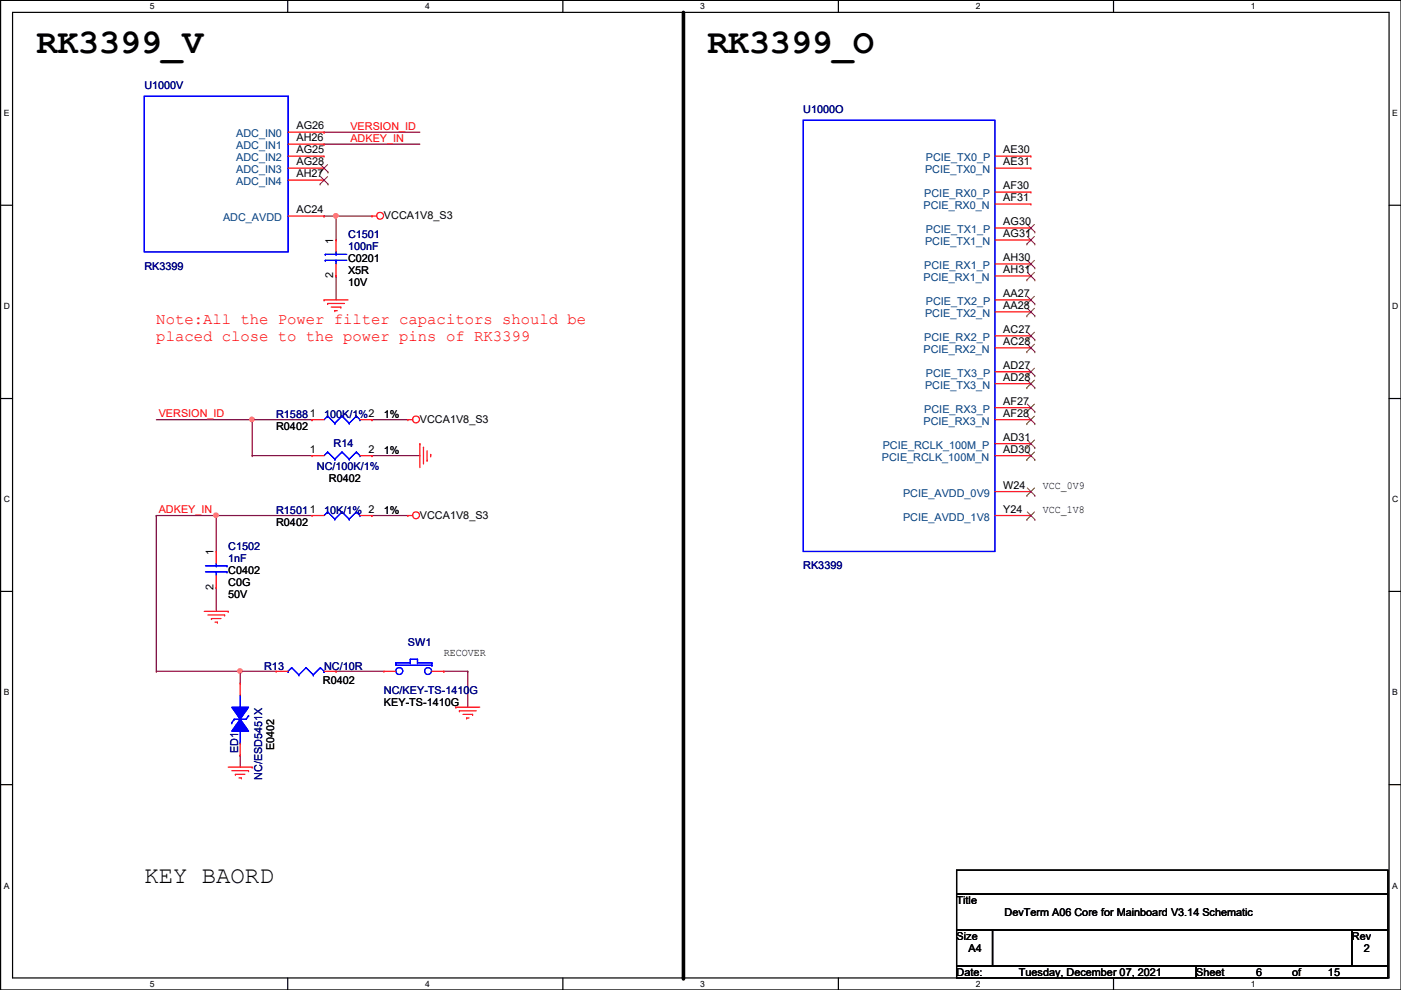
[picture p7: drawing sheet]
<svg xmlns="http://www.w3.org/2000/svg" width="297mm" height="210mm" viewBox="0 0 297 210" stroke-linecap="round" stroke-linejoin="round" font-family="sans-serif">
<path d="M.1 .1h296.9v209.8h-296.9zM2.7 2.6h291.8v204.7h-291.8z" fill="none" stroke="#000" stroke-width=".25"/>
<g fill="#fff">
<path d="M31.8 .3h1v2.1h-1z"/>
<path d="M31.8 207.6h1v2h-1z"/>
</g>
<path d="M61 .1v2.5M61 207.3v2.6" fill="none" stroke="#000" stroke-width=".25"/>
<g fill="#fff">
<path d="M90.1 .3h1v2.1h-1z"/>
<path d="M90.1 207.6h1v2h-1z"/>
</g>
<path d="M119.3 .1v2.5M119.3 207.3v2.6" fill="none" stroke="#000" stroke-width=".25"/>
<g fill="#fff">
<path d="M148.5 .3h1v2.1h-1z"/>
<path d="M148.5 207.6h1v2h-1z"/>
</g>
<path d="M177.8 .1v2.5M177.8 207.3v2.6" fill="none" stroke="#000" stroke-width=".25"/>
<g fill="#fff">
<path d="M206.9 .3h1v2.1h-1z"/>
<path d="M206.9 207.6h1v2h-1z"/>
</g>
<path d="M236.1 .1v2.5M236.1 207.3v2.6" fill="none" stroke="#000" stroke-width=".25"/>
<g fill="#fff">
<path d="M265.2 .3h1v2.1h-1z"/>
<path d="M265.2 207.6h1v2h-1z"/>
<path d="M.8 23h1.2v2.1h-1.2z"/>
<path d="M295.2 23h1.2v2.1h-1.2z"/>
<path d="M.8 63.9h1.3v2.1h-1.3z"/>
<path d="M295.2 63.9h1.3v2.1h-1.3z"/>
</g>
<path d="M.1 43.5h2.6M294.5 43.5h2.5" fill="none" stroke="#000" stroke-width=".25"/>
<g fill="#fff">
<path d="M.8 104.9h1.3v2h-1.3z"/>
<path d="M295.2 104.9h1.3v2h-1.3z"/>
</g>
<path d="M.1 84.5h2.6M294.5 84.5h2.5" fill="none" stroke="#000" stroke-width=".25"/>
<g fill="#fff">
<path d="M.8 145.8h1.2v2h-1.2z"/>
<path d="M295.2 145.8h1.2v2h-1.2z"/>
</g>
<path d="M.1 125.4h2.6M294.5 125.4h2.5" fill="none" stroke="#000" stroke-width=".25"/>
<g fill="#fff">
<path d="M.8 186.8h1.1v2h-1.1z"/>
<path d="M295.2 186.8h1.1v2h-1.1z"/>
</g>
<path d="M.1 166.4h2.6M294.5 166.4h2.5" fill="none" stroke="#000" stroke-width=".25"/>
<path d="M144.9 2.6v204.7" fill="none" stroke="#000" stroke-width=".76"/>
<circle cx="144.9" cy="207.3" r=".38" fill="#000"/>
<g fill="none" stroke="#800040" stroke-width=".25">
<path d="M68.7 30.6h.1M68.7 30.6h20.3M68.7 45.8h.1M68.7 45.8h2.5M71.2 45.8h.1M71.2 58.5h.1M71.2 45.8v5.1M71.2 58.5v5.1M45.8 109.3h.1M45.8 109.3h20.4M45.8 109.3v7.6M78.9 109.3h.1"/>
<path d="M78.9 109.3h7.6M45.8 124.5h.1M45.8 124.5v5.1M33.1 142.3h.1M33.1 142.3h17.8"/>
</g>
<circle cx="50.9" cy="142.3" r=".48" fill="#f0f"/>
<circle cx="50.9" cy="142.3" r=".48" fill="none" stroke="#f0f" stroke-width=".25"/>
<path d="M33.1 109.3h.1M33.1 109.3v33M33.1 109.3h12.7" fill="none" stroke="#800040" stroke-width=".25"/>
<circle cx="45.8" cy="109.3" r=".48" fill="#f0f"/>
<circle cx="45.8" cy="109.3" r=".48" fill="none" stroke="#f0f" stroke-width=".25"/>
<path d="M68.7 28h.1M68.7 28h20.3M33.1 89h20.4M53.5 89h.1" fill="none" stroke="#800040" stroke-width=".25"/>
<circle cx="53.4" cy="88.9" r=".48" fill="#f0f"/>
<circle cx="53.4" cy="88.9" r=".48" fill="none" stroke="#f0f" stroke-width=".25"/>
<path d="M71.2 45.8h.1M71.2 45.8h7.7M78.9 89h.1M78.9 89h7.6" fill="none" stroke="#800040" stroke-width=".25"/>
<circle cx="71.2" cy="45.8" r=".48" fill="#f0f"/>
<circle cx="71.2" cy="45.8" r=".48" fill="none" stroke="#f0f" stroke-width=".25"/>
<g fill="none" stroke="#800040" stroke-width=".25">
<path d="M53.5 96.6h.1M53.5 89h.1M53.5 96.6h12.7M53.5 89v7.6M53.5 89h12.7M66.2 89h.1M78.9 96.6h.1M78.9 96.6h10.1M50.9 142.3h.1M50.9 142.3v2.6M50.9 142.3h7.6M71.2 142.3h.1"/>
<path d="M71.2 142.3h10.2M94.1 142.3h.1M94.1 142.3h5.1M99.2 142.3h.1M99.2 142.3v7.6M50.9 160.1h.1M50.9 160.1v2.5"/>
</g>
<g fill="none" stroke="#f00" stroke-width=".25">
<path d="M61.1 28h7.6M61.1 30.6h7.6M61.1 33.1h7.6M61.1 35.6h7.6M61.1 38.2h7.6M68.7 28h.1M68.7 30.6h.1M68.7 33.1h.1M68.7 35.6h.1M68.7 38.2h.1M61.1 45.8h7.6M68.7 45.8h.1"/>
<path d="M71.2 50.9h.1M71.2 58.5h.1M71.2 50.9v2.5M71.2 56v2.5M78.9 45.8h.1M78.9 45.8h1M68.7 63.6h.1M68.7 63.6h5.1M69.5 64.3h.1M69.5 64.3h3.5M70.2 65.1h2.1M71 65.9h.1"/>
<path d="M71 65.9h.5M72.3 65.1h.1M66.2 89h.1M66.2 89h2.5M76.3 89h2.6M78.9 89h.1M86.5 89h.1M86.5 89h1M89 94.1h.1M89 94.1v5M89.8 94.8h.1M89.8 94.8v3.6"/>
<path d="M90.5 97.6h.1M90.5 95.6v2M91.3 96.4h.1M91.3 96.4v.5M66.2 109.3h.1M66.2 109.3h2.5M76.3 109.3h2.6M78.9 109.3h.1M86.5 109.3h.1M86.5 109.3h1M43.3 129.6h5.1M44.1 130.4h3.5"/>
<path d="M44.8 131.1h.1M44.8 131.1h2.1M45.6 131.9h.5M46.1 131.9h.1M47.6 130.4h.1M48.4 129.6h.1M58.5 142.3h.1M58.5 142.3h2.6M68.7 142.3h2.5M71.2 142.3h.1M81.4 142.3h.1M81.4 142.3h2.5"/>
<path d="M91.6 142.3h2.5M94.1 142.3h.1M96.6 149.9h.1M96.6 149.9h5.1M97.4 150.7h.1M97.4 150.7h3.6M98.2 151.5h2M98.9 152.2h.1M98.9 152.2h.5M100.2 151.5h.1M48.4 162.6h5.1M49.1 163.4h3.6"/>
<path d="M49.9 164.2h.1M49.9 164.2h2M50.7 164.9h.5M51.2 164.9h.1M52.7 163.4h.1M53.5 162.6h.1"/>
<circle cx="80.6" cy="45.8" r=".73"/>
<circle cx="88.2" cy="88.9" r=".73"/>
<circle cx="88.2" cy="109.3" r=".73"/>
</g>
<path d="M202.8 184.5h91.5v5.1h-91.5zM202.8 189.6h91.5v7.6h-91.5zM202.8 197.2h7.6v7.6h-7.6zM210.4 197.2h76.2v7.6h-76.2zM286.6 197.2h7.7v7.6h-7.7zM202.8 204.8h50.8v2.5h-50.8zM253.6 204.8h40.7v2.5h-40.7z" fill="none" stroke="#000" stroke-width=".25"/>
<g fill="none" stroke="#00f" stroke-width=".25">
<path d="M30.6 20.4h30.5v33h-30.5zM69 55.2h.1M69 53.9h.1M69 55.2h4.5M69 53.9h4.5M71.2 53.9h.1M71.2 55.2h.1M71.2 53.4v.5M71.2 55.2v.8M69.5 88.2h.1M69.5 88.2l-.8 .8M69.5 88.2l1.5 1.5"/>
<path d="M71 89.7h.1M72.5 88.2h.1M72.5 88.2l-1.5 1.5M72.5 88.2l1.5 1.5M74 89.7h.1M75.6 88.2h.1M75.6 88.2l-1.6 1.5M75.6 88.2l.7 .8M76.3 89h.1M69.5 108.5h.1M69.5 108.5l-.8 .8M69.5 108.5l1.5 1.6"/>
<path d="M71 110.1h.1M72.5 108.5h.1M72.5 108.5l-1.5 1.6M72.5 108.5l1.5 1.6M74 110.1h.1M75.6 108.5h.1M75.6 108.5l-1.6 1.6M75.6 108.5l.7 .8M76.3 109.3h.1M87 139.8h.1M87 139.8h1.5M87 139.8v.7"/>
<path d="M88.5 139.8h.1M88.5 139.8v.7M49.7 152.5h.1M49.7 152.5h2.5M50.9 149.9h.1M50.9 157.6h.1M50.9 147.4v2.5M50.9 155v2.6M61.1 142.3h.1M61.8 141.6h.1M61.8 141.6l-.7 .7M61.8 141.6l1.6 1.5"/>
<path d="M63.4 143.1h.1M64.9 141.6h.1M64.9 141.6l-1.5 1.5M64.9 141.6l1.5 1.5M66.4 143.1h.1M67.9 141.6h.1M67.9 141.6l-1.5 1.5M67.9 141.6l.8 .7M68.7 142.3h.1M83.9 140.5h.1M83.9 140.5v.6h7.7M83.9 140.5h3.1"/>
<path d="M87 140.5h.1M88.5 140.5h.1M88.5 140.5h3.1M91.6 141.1h.1M91.6 140.5h.1M91.6 140.5v.6"/>
<circle cx="84.7" cy="142.3" r=".73"/>
<circle cx="90.7" cy="142.3" r=".73"/>
</g>
<path d="M67.9 36.5h.1M67.9 39h.1M67.9 34.9l1.7 1.6M67.9 37.4l1.7 1.6M69.5 34.9l-1.6 1.6M69.5 37.4l-1.6 1.6M69.6 36.5h.1M69.6 39h.1" fill="none" stroke="#804000" stroke-width=".21"/>
<path d="M49.1 149.9h3.6l-1.8 2.6z" fill-rule="evenodd" fill="#00f"/>
<path d="M49.1 149.9h3.6l-1.8 2.6zM49.1 153.2h.1M49.7 152.5l-.6 .7M52.7 151.7h.1M52.7 151.7l-.5 .8" fill="none" stroke="#00f" stroke-width=".25"/>
<path d="M50.9 152.5l1.8 2.5h-3.6z" fill-rule="evenodd" fill="#00f"/>
<path d="M49.7 152.5h.1M49.7 152.5h2.5M50.9 152.5l1.8 2.5h-3.6zM50.9 149.9h.1M50.9 157.6h.1M50.9 147.4v2.5M50.9 155v2.6" fill="none" stroke="#00f" stroke-width=".25"/>
<path d="M49.1 149.9h3.6l-1.8 2.6z" fill-rule="evenodd" fill="#00f"/>
<path d="M49.1 149.9h3.6l-1.8 2.6zM49.1 153.2h.1M49.7 152.5l-.6 .7M52.7 151.7h.1M52.7 151.7l-.5 .8" fill="none" stroke="#00f" stroke-width=".25"/>
<path d="M50.9 152.5l1.8 2.5h-3.6z" fill-rule="evenodd" fill="#00f"/>
<g fill="none" stroke="#00f" stroke-width=".25">
<path d="M170.3 25.5h40.6v91.4h-40.6zM69.5 95.8h.1M69.5 95.8l-.8 .8M69.5 95.8l1.5 1.6M71 97.4h.1M72.5 95.8h.1M72.5 95.8l-1.5 1.6M72.5 95.8l1.5 1.6M74 97.4h.1M75.6 95.8h.1M75.6 95.8l-1.6 1.6M75.6 95.8l.7 .8"/>
<path d="M76.3 96.6h.1M43.6 120h4.5M45.8 120h.1M45.8 119.5v.5M48.1 120h.1M43.6 121.2h4.5M45.8 121.2h.1M45.8 121.2v.8M48.1 121.2h.1M50.9 152.5l1.8 2.5h-3.6z"/>
</g>
<g fill="none" stroke="#f00" stroke-width=".25">
<path d="M210.9 33.1h7.7M210.9 35.6h7.7M218.6 33.1h.1M218.6 35.6h.1M210.9 40.7h7.7M210.9 43.3h7.7M210.9 48.3h7.7M210.9 50.9h7.7M210.9 56h7.7M210.9 58.5h7.7M218.6 40.7h.1M218.6 43.3h.1"/>
<path d="M218.6 48.3h.1M218.6 50.9h.1M218.6 56h.1M218.6 58.5h.1M210.9 63.6h7.7M210.9 66.1h7.7M210.9 71.2h7.7M210.9 73.7h7.7M210.9 78.8h7.7M218.6 63.6h.1M218.6 66.1h.1M218.6 71.2h.1"/>
<path d="M218.6 73.7h.1M218.6 78.8h.1M66.2 96.6h.1M66.2 96.6h2.5M76.3 96.6h2.6M78.9 96.6h.1M210.9 81.4h7.7M210.9 86.4h7.7M210.9 89h7.7M210.9 96.6h7.7M210.9 94.1h7.7M218.6 81.4h.1"/>
<path d="M218.6 86.4h.1M218.6 89h.1M218.6 96.6h.1M218.6 94.1h.1M45.8 116.9h.1M45.8 116.9v2.6M210.9 109.3h7.7M210.9 104.2h7.7M218.6 109.3h.1M218.6 104.2h.1M45.8 124.5h.1M45.8 122v2.5"/>
<path d="M50.9 144.9h.1M50.9 144.9v2.5M50.9 157.6v2.5M50.9 160.1h.1"/>
</g>
<g fill="none" stroke="#804000" stroke-width=".21">
<path d="M217.7 49.2h.1M217.7 51.7h.1M217.7 56.8h.1M217.7 59.4h.1M217.8 47.6l1.6 1.6M217.8 50.1l1.6 1.6M217.8 55.2l1.6 1.6M217.8 57.7l1.6 1.7M219.3 47.6l-1.6 1.6M219.3 50.1l-1.6 1.6M219.3 55.2l-1.6 1.6M219.3 57.7l-1.6 1.7"/>
<path d="M219.4 49.2h.1M219.4 51.7h.1M219.4 56.8h.1M219.4 59.4h.1M217.7 64.4h.1M217.7 67h.1M217.7 72.1h.1M217.7 74.6h.1M217.7 79.7h.1M217.8 62.8l1.6 1.6M217.8 65.4l1.6 1.6M217.8 70.4l1.6 1.7"/>
<path d="M217.8 73l1.6 1.6M217.8 78.1l1.6 1.6M219.3 62.8l-1.6 1.6M219.3 65.4l-1.6 1.6M219.3 70.4l-1.6 1.7M219.3 73l-1.6 1.6M219.3 78.1l-1.6 1.6M219.4 64.4h.1M219.4 67h.1M219.4 72.1h.1M219.4 74.6h.1M219.4 79.7h.1"/>
<path d="M217.7 82.2h.1M217.7 87.3h.1M217.7 89.8h.1M217.7 97.5h.1M217.7 94.9h.1M217.8 80.6l1.6 1.6M217.8 85.7l1.6 1.6M217.8 88.2l1.6 1.6M217.8 95.8l1.6 1.7M217.8 93.3l1.6 1.6M219.3 80.6l-1.6 1.6M219.3 85.7l-1.6 1.6"/>
<path d="M219.3 88.2l-1.6 1.6M219.3 95.8l-1.6 1.7M219.3 93.3l-1.6 1.6M219.4 82.2h.1M219.4 87.3h.1M219.4 89.8h.1M219.4 97.5h.1M219.4 94.9h.1M217.7 110.2h.1M217.7 105.1h.1M217.8 108.5l1.6 1.7M217.8 103.5l1.6 1.6"/>
<path d="M219.3 108.5l-1.6 1.7M219.3 103.5l-1.6 1.6M219.4 110.2h.1M219.4 105.1h.1"/>
</g>
<circle cx="50.9" cy="142.3" r=".48" fill="#f0f"/>
<circle cx="50.9" cy="142.3" r=".48" fill="none" stroke="#f0f" stroke-width=".25"/>
<circle cx="45.8" cy="109.3" r=".48" fill="#f0f"/>
<circle cx="45.8" cy="109.3" r=".48" fill="none" stroke="#f0f" stroke-width=".25"/>
<circle cx="53.4" cy="88.9" r=".48" fill="#f0f"/>
<circle cx="53.4" cy="88.9" r=".48" fill="none" stroke="#f0f" stroke-width=".25"/>
<circle cx="71.2" cy="45.8" r=".48" fill="#f0f"/>
<circle cx="71.2" cy="45.8" r=".48" fill="none" stroke="#f0f" stroke-width=".25"/>
<g font-size="7.4">
<text x="7.7" y="11.3">RK3399_V</text>
<text x="150" y="11.3">RK3399_O</text>
</g>
<text font-size="5.1" x="30.6" y="187.1">KEY BAORD</text>
<g font-size="3.3" fill="#f00">
<text x="33.1" y="68.7">Note:All the Power filter capacitors should be</text>
<text x="33.1" y="72.3">placed close to the power pins of RK3399</text>
</g>
<g font-size="2.3" fill="#000080">
<text x="30.6" y="18.8">U1000V</text>
<text x="170.3" y="23.9">U1000O</text>
<text x="73.8" y="50.5">C1501</text>
<text x="73.8" y="53.1">100nF</text>
<text x="30.6" y="57.2">RK3399</text>
<text x="58.5" y="88.6">R15881</text>
<text x="68.7" y="88.6">100K/1%2</text>
<text x="70.7" y="94.7">R14</text>
<text x="67.2" y="99.6">NC/100K/1%</text>
<text x="58.5" y="109">R15011</text>
<text x="68.7" y="109">10K/1% 2</text>
<text x="48.4" y="116.6">C1502</text>
<text x="48.4" y="119.1">1nF</text>
<text x="170.3" y="120.7">RK3399</text>
<text x="86.5" y="136.9">SW1</text>
<text x="56" y="142">R13</text>
<text x="68.7" y="142">NC/10R</text>
<text x="81.4" y="147.1">NC/KEY-TS-1410G</text>
<text x="50.5" y="159.6" transform="rotate(-90 50.5 159.6)">ED1</text>
<text x="55.6" y="165.4" transform="rotate(-90 55.6 165.4)">NC/ESD5451X</text>
</g>
<g font-size="2.3" fill="#004080">
<text x="50.1" y="29.1">ADC_IN0</text>
<text x="50.1" y="31.7">ADC_IN1</text>
<text x="50.1" y="34.2">ADC_IN2</text>
<text x="196.3" y="34.2">PCIE_TX0_P</text>
<text x="50.1" y="36.7">ADC_IN3</text>
<text x="50.1" y="39.3">ADC_IN4</text>
<text x="196" y="41.8">PCIE_RX0_P</text>
<text x="196.1" y="36.7">PCIE_TX0_N</text>
<text x="47.3" y="46.9">ADC_AVDD</text>
<text x="195.8" y="44.4">PCIE_RX0_N</text>
<text x="196.1" y="52">PCIE_TX1_N</text>
<text x="196.3" y="49.4">PCIE_TX1_P</text>
<text x="195.8" y="59.6">PCIE_RX1_N</text>
<text x="196" y="57.1">PCIE_RX1_P</text>
<text x="196.3" y="64.7">PCIE_TX2_P</text>
<text x="196.1" y="67.2">PCIE_TX2_N</text>
<text x="195.8" y="74.8">PCIE_RX2_N</text>
<text x="196" y="72.3">PCIE_RX2_P</text>
<text x="196.1" y="82.5">PCIE_TX3_N</text>
<text x="196.3" y="79.9">PCIE_TX3_P</text>
<text x="196" y="87.5">PCIE_RX3_P</text>
<text x="187.2" y="95.2">PCIE_RCLK_100M_P</text>
<text x="195.8" y="90.1">PCIE_RX3_N</text>
<text x="187" y="97.7">PCIE_RCLK_100M_N</text>
<text x="191.5" y="105.3">PCIE_AVDD_0V9</text>
<text x="191.5" y="110.4">PCIE_AVDD_1V8</text>
</g>
<g font-size="2.3">
<text x="62.9" y="27.4">AG26</text>
<text x="62.9" y="30">AH26</text>
<text x="62.9" y="32.5">AG25</text>
<text x="62.9" y="35.1">AG28</text>
<text x="212.7" y="32.5">AE30</text>
<text x="212.7" y="35.1">AE31</text>
<text x="62.9" y="37.6">AH27</text>
<text x="212.7" y="40.1">AF30</text>
<text x="62.9" y="45.2">AC24</text>
<text x="81.4" y="46.5">VCCA1V8_S3</text>
<text x="212.7" y="42.7">AF31</text>
<text x="212.7" y="47.8">AG30</text>
<text x="70.7" y="51.6" transform="rotate(-90 70.7 51.6)">1</text>
<text x="212.7" y="50.3">AG31</text>
<text x="70.7" y="59" transform="rotate(-90 70.7 59)">2</text>
<text x="73.8" y="55.6">C0201</text>
<text x="73.8" y="58.2">X5R</text>
<text x="212.7" y="55.4">AH30</text>
<text x="212.7" y="57.9">AH31</text>
<text x="73.8" y="60.7">10V</text>
<text x="212.7" y="63">AA27</text>
<text x="212.7" y="65.5">AA28</text>
<text x="212.7" y="70.6">AC27</text>
<text x="212.7" y="73.2">AC28</text>
<text x="212.7" y="78.2">AD27</text>
<text x="212.7" y="80.8">AD28</text>
<text x="81.4" y="88.6">1%</text>
<text x="89" y="89.7">VCCA1V8_S3</text>
<text x="212.7" y="85.9">AF27</text>
<text x="212.7" y="88.4">AF28</text>
<text x="58.5" y="91.2">R0402</text>
<text x="212.7" y="93.5">AD31</text>
<text x="65.7" y="96">1</text>
<text x="78.1" y="96">2</text>
<text x="81.4" y="96.3">1%</text>
<text x="212.7" y="96">AD30</text>
<text x="69.7" y="102.1">R0402</text>
<text x="212.7" y="103.6">W24</text>
<text x="221.1" y="103.6">VCC_0V9</text>
<text x="58.5" y="111.5">R0402</text>
<text x="81.4" y="109">1%</text>
<text x="89" y="110">VCCA1V8_S3</text>
<text x="212.7" y="108.7">Y24</text>
<text x="221.1" y="108.7">VCC_1V8</text>
<text x="45.3" y="117.7" transform="rotate(-90 45.3 117.7)">1</text>
<text x="45.3" y="125.1" transform="rotate(-90 45.3 125.1)">2</text>
<text x="48.4" y="124.2">C0G</text>
<text x="48.4" y="121.7">C0402</text>
<text x="48.4" y="126.7">50V</text>
<text x="94.1" y="139.2">RECOVER</text>
<text x="68.4" y="145">R0402</text>
<text x="81.4" y="149.6">KEY-TS-1410G</text>
<text x="58.1" y="159.1" transform="rotate(-90 58.1 159.1)">E0402</text>
<text x="202.8" y="191.8">Title</text>
<text x="213" y="194.3">DevTerm A06 Core for Mainboard V3.14 Schematic</text>
<text x="202.8" y="199.4">Size</text>
<text x="205.4" y="201.9">A4</text>
<text x="286.6" y="199.4">Rev</text>
<text x="289.2" y="201.9">2</text>
<text x="202.8" y="207">Date:</text>
<text x="216" y="207">Tuesday, December 07, 2021</text>
<text x="253.6" y="207">Sheet</text>
<text x="266.3" y="207">6</text>
<text x="273.9" y="207">of</text>
<text x="281.6" y="207">15</text>
</g>
<g font-size="2.3" fill="#f00">
<text x="74.3" y="27.5">VERSION_ID</text>
<text x="74.3" y="30.1">ADKEY_IN</text>
<text x="33.7" y="88.5">VERSION_ID</text>
<text x="33.7" y="108.8">ADKEY_IN</text>
</g>
<g font-size="1.8">
<text x="31.8" y="1.9">5</text>
<text x="90.1" y="1.9">4</text>
<text x="148.5" y="1.9">3</text>
<text x="206.9" y="1.9">2</text>
<text x="265.2" y="1.9">1</text>
<text x=".8" y="24.6">E</text>
<text x="295.2" y="24.6">E</text>
<text x=".8" y="65.5">D</text>
<text x="295.2" y="65.5">D</text>
<text x=".8" y="106.5">C</text>
<text x="295.2" y="106.5">C</text>
<text x=".8" y="147.4">B</text>
<text x="295.2" y="147.4">B</text>
<text x=".8" y="188.4">A</text>
<text x="295.2" y="188.4">A</text>
<text x="31.8" y="209.2">5</text>
<text x="90.1" y="209.2">4</text>
<text x="148.5" y="209.2">3</text>
<text x="206.9" y="209.2">2</text>
<text x="265.2" y="209.2">1</text>
</g>
</svg>
